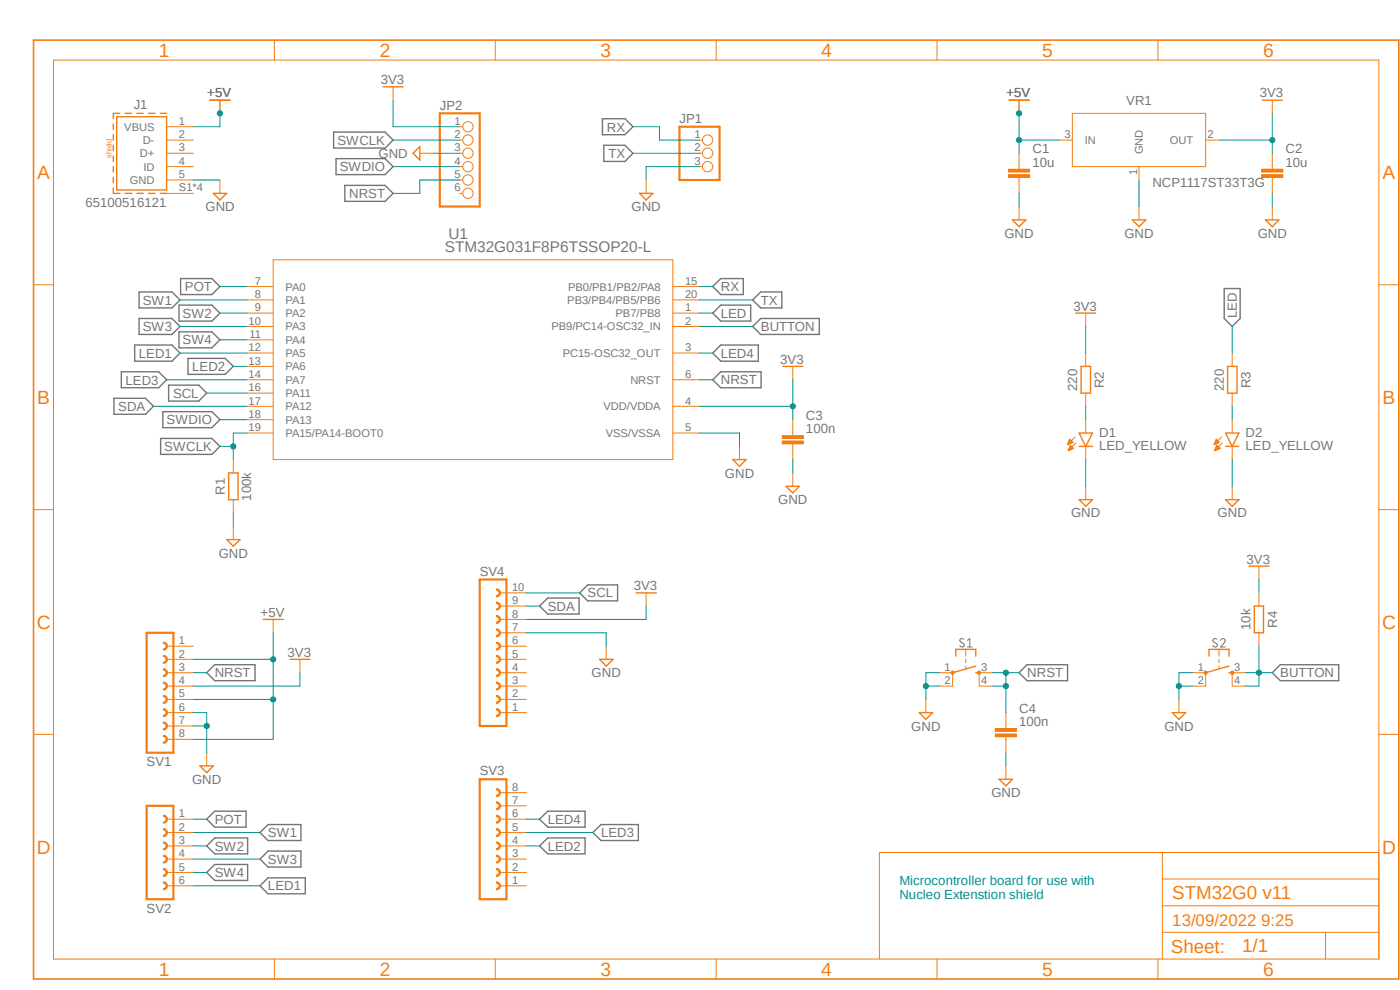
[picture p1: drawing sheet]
<svg xmlns="http://www.w3.org/2000/svg" width="297mm" height="210mm" viewBox="0 0 297 210" stroke-linecap="round" stroke-linejoin="round" font-family="sans-serif">
<path d="M6.5 8.2l290.6 200.1M297.1 8.2l-290.6 200.1" fill="none" stroke="#fff" stroke-width=".21"/>
<path d="M204.5 135.6l-.5-.1a.37 .37 0 0 0-.4 .3 .37 .37 0 0 0 .2 .4l.6 .3a.4 .4 0 0 1 .1 .5 .4 .4 0 0 1-.3 .2l-.6-.2M205.2 135.8l.5-.3v1.7M205.2 137.2h1M258.1 135.6l-.2-.1a.4 .4 0 0 0-.5 .1 .4 .4 0 0 0 .1 .6l.7 .5a.38 .38 0 0 1 0 .4 .38 .38 0 0 1-.3 .1l-.6-.2M259 135.8a.5 .5 0 0 1 .7-.3 .5 .5 0 0 1 .1 .8l-.8 .9h.9" fill="none" stroke="#757575" stroke-width=".21"/>
<g fill="none" stroke="#757575" stroke-width=".3">
<path d="M70.8 28h10.9l1.7 1.7-1.7 1.7h-10.9zM71.3 33.7h10.4l1.7 1.6-1.7 1.7h-10.4zM73.2 39.3h8.5l1.7 1.7-1.7 1.7h-8.5zM127.8 25.2h4.8l1.7 1.7-1.7 1.7h-4.8zM128.1 30.8h4.5l1.7 1.7-1.7 1.7h-4.5zM38.3 59.1h6.7l1.7 1.7-1.7 1.7h-6.7zM152.9 59.1h4.8v3.4h-4.8l-1.7-1.7zM25.7 78.9h8l1.6 1.7-1.6 1.7h-8zM28.6 73.2h7.9l1.7 1.7-1.7 1.7h-7.9zM29.5 61.9h7l1.7 1.7-1.7 1.7h-7zM29.5 67.6h7l1.7 1.7-1.7 1.7h-7zM38 64.7h7l1.7 1.7-1.7 1.7h-7z"/>
<path d="M38 70.4h7l1.7 1.7-1.7 1.7h-7zM39.9 76h7.9l1.7 1.7-1.7 1.7h-7.9zM152.9 78.9h8.6v3.4h-8.6l-1.7-1.7zM152.9 64.7h6.4v3.4h-6.4l-1.7-1.7zM152.9 73.2h8v3.4h-8l-1.7-1.7zM161.4 61.9h4.5v3.4h-4.5l-1.7-1.7zM161.4 67.6h12.4v3.4h-12.4l-1.7-1.7zM259.7 61.2h3.4v6.4l-1.7 1.7-1.7-1.7zM24.2 84.5h6.7l1.7 1.7-1.7 1.7h-6.7zM34.1 93h10.9l1.7 1.7-1.7 1.7h-10.9zM34.5 87.3h10.5l1.7 1.7-1.7 1.7h-10.5zM35.8 81.7h6.4l1.7 1.7-1.7 1.7h-6.4z"/>
<path d="M114.5 128.6l1.7-1.7h6.7v3.4h-6.7zM123 125.8l1.7-1.7h6.3v3.4h-6.3zM43.9 142.7l1.7-1.7h8.5v3.4h-8.5zM216.2 142.7l1.7-1.7h8.6v3.4h-8.6zM269.9 142.7l1.7-1.7h12.4v3.4h-12.4zM43.9 179.5l1.7-1.7h6.9v3.3h-6.9zM43.9 173.8l1.7-1.7h6.6v3.4h-6.6zM56.9 174.9h6.9v3.4h-6.9l-1.7-1.7zM114.5 173.8l1.7-1.7h7.9v3.4h-7.9zM114.5 179.5l1.7-1.7h7.9v3.3h-7.9zM125.8 176.6l1.7-1.7h7.9v3.4h-7.9zM45.6 183.4h6.9v3.4h-6.9l-1.7-1.7z"/>
<path d="M55.2 182.2l1.7-1.6h6.9v3.3h-6.9zM55.2 187.9l1.7-1.7h7.9v3.4h-7.9z"/>
</g>
<g fill="none" stroke="#f57c10" stroke-width=".21">
<path d="M11.3 12.7h281.2v190.8h-281.2zM58.2 8.5v4.2M105.1 8.5v4.2M151.9 8.5v4.2M198.8 8.5v4.2M245.7 8.5v4.2M35.3 35.3h5.7M35.3 29.7h5.7M35.3 38.2h5.7M35.3 32.5h5.7M35.3 26.9h5.7M224.7 29.7h2.8"/>
<path d="M227.5 24h28.3v11.3h-28.3zM241.6 35.3v2.9M255.8 29.7h2.8M35.3 41h5.7M58 55.1h84.7v42.4h-84.7zM7.1 60.4h4.2M52.3 60.8h5.7M52.3 63.6h5.7M52.3 66.4h5.7M52.3 69.3h5.7M52.3 72.1h5.7M52.3 74.9h5.7"/>
<path d="M52.3 77.7h5.7M142.7 60.8h5.7M142.7 63.6h5.7M142.7 66.4h5.7M142.7 69.3h5.7M142.7 74.9h5.7M292.5 60.4h4.3M52.3 80.6h5.7M52.3 83.4h5.7M52.3 86.2h5.7M52.3 89h5.7M52.3 91.9h5.7"/>
<path d="M142.7 80.6h5.7M142.7 86.2h5.7M142.7 91.9h5.7M7.1 108.1h4.2M292.5 108.1h4.3M7.1 155.8h4.2M292.5 155.8h4.3M246.6 197.8h45.9M246.6 180.8v22.7M246.6 192.2h45.9M246.6 186.5h45.9M281.2 197.8v5.7"/>
<path d="M292.5 180.8h-105.9v22.7M58.2 203.5v4.2M105.1 203.5v4.2M151.9 203.5v4.2M198.8 203.5v4.2M245.7 203.5v4.2"/>
</g>
<path d="M7.1 8.5h289.7v199.2h-289.7z" fill="none" stroke="#f57c10" stroke-width=".34"/>
<g fill="none" stroke="#f57c10" stroke-width=".3">
<path d="M24 26.3v1.2M24 28.6v1.1M24 30.8v1.2M24 33.1v1.1M24 35.3v1.2M24 37.6v1.1M24 39.9v1.1h1.4M24.8 24.8h10.5v15.5h-10.5zM25.4 24h-1.4v1.2M26.5 24h1.4M29 24h1.4M31.5 24h1.4"/>
<path d="M34 24h1.3M26.5 41h1.4M29 41h1.4M31.5 41h1.4M34 41h1.3"/>
</g>
<path d="M31.1 134.2h5.7" fill="none" stroke="#f57c10" stroke-width=".47"/>
<path d="M34.7 141.9a.85 .85 0 0 1 .8 .8 .85 .85 0 0 1-.8 .9v-.3a.55 .55 0 0 0 .5-.6 .55 .55 0 0 0-.5-.5z" fill-rule="evenodd" fill="#f57c10"/>
<path d="M34.7 141.9a.85 .85 0 0 1 .8 .8 .85 .85 0 0 1-.8 .9v-.3a.55 .55 0 0 0 .5-.6 .55 .55 0 0 0-.5-.5z" fill="none" stroke="#f57c10" stroke-width=".21"/>
<path d="M34.7 139a.85 .85 0 0 1 .8 .9 .85 .85 0 0 1-.8 .8v-.2a.57 .57 0 0 0 .5-.6 .57 .57 0 0 0-.5-.6z" fill-rule="evenodd" fill="#f57c10"/>
<path d="M34.7 139a.85 .85 0 0 1 .8 .9 .85 .85 0 0 1-.8 .8v-.2a.57 .57 0 0 0 .5-.6 .57 .57 0 0 0-.5-.6z" fill="none" stroke="#f57c10" stroke-width=".21"/>
<path d="M34.7 136.2a.85 .85 0 0 1 .8 .9 .85 .85 0 0 1-.8 .8v-.3a.57 .57 0 0 0 .5-.5 .57 .57 0 0 0-.5-.6z" fill-rule="evenodd" fill="#f57c10"/>
<path d="M34.7 136.2a.85 .85 0 0 1 .8 .9 .85 .85 0 0 1-.8 .8v-.3a.57 .57 0 0 0 .5-.5 .57 .57 0 0 0-.5-.6z" fill="none" stroke="#f57c10" stroke-width=".21"/>
<path d="M34.7 147.5a.85 .85 0 0 1 .8 .9 .85 .85 0 0 1-.8 .8v-.3a.57 .57 0 0 0 .5-.5 .57 .57 0 0 0-.5-.6z" fill-rule="evenodd" fill="#f57c10"/>
<path d="M34.7 147.5a.85 .85 0 0 1 .8 .9 .85 .85 0 0 1-.8 .8v-.3a.57 .57 0 0 0 .5-.5 .57 .57 0 0 0-.5-.6z" fill="none" stroke="#f57c10" stroke-width=".21"/>
<path d="M34.7 144.7a.85 .85 0 0 1 .8 .8 .85 .85 0 0 1-.8 .9v-.3a.57 .57 0 0 0 .5-.6 .57 .57 0 0 0-.5-.6z" fill-rule="evenodd" fill="#f57c10"/>
<path d="M34.7 144.7a.85 .85 0 0 1 .8 .8 .85 .85 0 0 1-.8 .9v-.3a.57 .57 0 0 0 .5-.6 .57 .57 0 0 0-.5-.6z" fill="none" stroke="#f57c10" stroke-width=".21"/>
<path d="M34.7 156a.85 .85 0 0 1 .8 .8 .85 .85 0 0 1-.8 .9v-.3a.57 .57 0 0 0 .5-.6 .57 .57 0 0 0-.5-.5z" fill-rule="evenodd" fill="#f57c10"/>
<path d="M34.7 156a.85 .85 0 0 1 .8 .8 .85 .85 0 0 1-.8 .9v-.3a.57 .57 0 0 0 .5-.6 .57 .57 0 0 0-.5-.5z" fill="none" stroke="#f57c10" stroke-width=".21"/>
<path d="M34.7 153.2a.85 .85 0 0 1 .8 .8 .85 .85 0 0 1-.8 .9v-.3a.55 .55 0 0 0 .5-.6 .55 .55 0 0 0-.5-.5z" fill-rule="evenodd" fill="#f57c10"/>
<path d="M34.7 153.2a.85 .85 0 0 1 .8 .8 .85 .85 0 0 1-.8 .9v-.3a.55 .55 0 0 0 .5-.6 .55 .55 0 0 0-.5-.5z" fill="none" stroke="#f57c10" stroke-width=".21"/>
<path d="M34.7 150.3a.85 .85 0 0 1 .8 .9 .85 .85 0 0 1-.8 .8v-.2a.57 .57 0 0 0 .5-.6 .57 .57 0 0 0-.5-.6z" fill-rule="evenodd" fill="#f57c10"/>
<path d="M35.3 137.1h5.7M35.3 139.9h5.7M34.7 150.3a.85 .85 0 0 1 .8 .9 .85 .85 0 0 1-.8 .8v-.2a.57 .57 0 0 0 .5-.6 .57 .57 0 0 0-.5-.6zM35.3 142.7h5.7M35.3 145.5h5.7M35.3 148.4h5.7M35.3 151.2h5.7M35.3 154h5.7M35.3 156.8h5.7" fill="none" stroke="#f57c10" stroke-width=".21"/>
<path d="M31.1 134.2v25.5h5.7v-25.5M31.1 170.9h5.7" fill="none" stroke="#f57c10" stroke-width=".47"/>
<path d="M34.7 178.6a.85 .85 0 0 1 .8 .9 .85 .85 0 0 1-.8 .8v-.3a.57 .57 0 0 0 .5-.6 .57 .57 0 0 0-.5-.5z" fill-rule="evenodd" fill="#f57c10"/>
<path d="M34.7 178.6a.85 .85 0 0 1 .8 .9 .85 .85 0 0 1-.8 .8v-.3a.57 .57 0 0 0 .5-.6 .57 .57 0 0 0-.5-.5z" fill="none" stroke="#f57c10" stroke-width=".21"/>
<path d="M34.7 175.8a.85 .85 0 0 1 .8 .8 .85 .85 0 0 1-.8 .9v-.3a.55 .55 0 0 0 .5-.6 .55 .55 0 0 0-.5-.5z" fill-rule="evenodd" fill="#f57c10"/>
<path d="M34.7 175.8a.85 .85 0 0 1 .8 .8 .85 .85 0 0 1-.8 .9v-.3a.55 .55 0 0 0 .5-.6 .55 .55 0 0 0-.5-.5z" fill="none" stroke="#f57c10" stroke-width=".21"/>
<path d="M34.7 172.9a.85 .85 0 0 1 .8 .9 .85 .85 0 0 1-.8 .8v-.2a.57 .57 0 0 0 .5-.6 .57 .57 0 0 0-.5-.6z" fill-rule="evenodd" fill="#f57c10"/>
<path d="M34.7 172.9a.85 .85 0 0 1 .8 .9 .85 .85 0 0 1-.8 .8v-.2a.57 .57 0 0 0 .5-.6 .57 .57 0 0 0-.5-.6z" fill="none" stroke="#f57c10" stroke-width=".21"/>
<path d="M31.1 170.9v19.9h5.7v-19.9" fill="none" stroke="#f57c10" stroke-width=".47"/>
<path d="M34.7 184.2a.85 .85 0 0 1 .8 .9 .85 .85 0 0 1-.8 .8v-.3a.55 .55 0 0 0 .5-.5 .55 .55 0 0 0-.5-.6z" fill-rule="evenodd" fill="#f57c10"/>
<path d="M34.7 184.2a.85 .85 0 0 1 .8 .9 .85 .85 0 0 1-.8 .8v-.3a.55 .55 0 0 0 .5-.5 .55 .55 0 0 0-.5-.6z" fill="none" stroke="#f57c10" stroke-width=".21"/>
<path d="M34.7 181.4a.85 .85 0 0 1 .8 .8 .85 .85 0 0 1-.8 .9v-.3a.57 .57 0 0 0 .5-.5 .57 .57 0 0 0-.5-.6z" fill-rule="evenodd" fill="#f57c10"/>
<path d="M34.7 181.4a.85 .85 0 0 1 .8 .8 .85 .85 0 0 1-.8 .9v-.3a.57 .57 0 0 0 .5-.5 .57 .57 0 0 0-.5-.6z" fill="none" stroke="#f57c10" stroke-width=".21"/>
<path d="M34.7 187.1a.85 .85 0 0 1 .8 .8 .85 .85 0 0 1-.8 .9v-.3a.55 .55 0 0 0 .5-.6 .55 .55 0 0 0-.5-.5z" fill-rule="evenodd" fill="#f57c10"/>
<path d="M35.3 173.8h5.7M35.3 176.6h5.7M35.3 179.5h5.7M34.7 187.1a.85 .85 0 0 1 .8 .8 .85 .85 0 0 1-.8 .9v-.3a.55 .55 0 0 0 .5-.6 .55 .55 0 0 0-.5-.5zM35.3 182.2h5.7M35.3 185.1h5.7M35.3 187.9h5.7" fill="none" stroke="#f57c10" stroke-width=".21"/>
<path d="M101.8 154h5.6" fill="none" stroke="#f57c10" stroke-width=".47"/>
<path d="M105.3 144.7a.85 .85 0 0 1 .9 .8 .85 .85 0 0 1-.9 .9v-.3a.57 .57 0 0 0 .6-.6 .57 .57 0 0 0-.6-.6z" fill-rule="evenodd" fill="#f57c10"/>
<path d="M105.3 144.7a.85 .85 0 0 1 .9 .8 .85 .85 0 0 1-.9 .9v-.3a.57 .57 0 0 0 .6-.6 .57 .57 0 0 0-.6-.6z" fill="none" stroke="#f57c10" stroke-width=".21"/>
<path d="M105.3 147.5a.85 .85 0 0 1 .9 .9 .85 .85 0 0 1-.9 .8v-.3a.57 .57 0 0 0 .6-.5 .57 .57 0 0 0-.6-.6z" fill-rule="evenodd" fill="#f57c10"/>
<path d="M105.3 147.5a.85 .85 0 0 1 .9 .9 .85 .85 0 0 1-.9 .8v-.3a.57 .57 0 0 0 .6-.5 .57 .57 0 0 0-.6-.6z" fill="none" stroke="#f57c10" stroke-width=".21"/>
<path d="M105.3 150.3a.85 .85 0 0 1 .9 .9 .85 .85 0 0 1-.9 .8v-.2a.57 .57 0 0 0 .6-.6 .57 .57 0 0 0-.6-.6z" fill-rule="evenodd" fill="#f57c10"/>
<path d="M105.3 150.3a.85 .85 0 0 1 .9 .9 .85 .85 0 0 1-.9 .8v-.2a.57 .57 0 0 0 .6-.6 .57 .57 0 0 0-.6-.6z" fill="none" stroke="#f57c10" stroke-width=".21"/>
<path d="M105.3 139a.85 .85 0 0 1 .9 .9 .85 .85 0 0 1-.9 .8v-.2a.57 .57 0 0 0 .6-.6 .57 .57 0 0 0-.6-.6z" fill-rule="evenodd" fill="#f57c10"/>
<path d="M105.3 139a.85 .85 0 0 1 .9 .9 .85 .85 0 0 1-.9 .8v-.2a.57 .57 0 0 0 .6-.6 .57 .57 0 0 0-.6-.6z" fill="none" stroke="#f57c10" stroke-width=".21"/>
<path d="M105.3 141.9a.85 .85 0 0 1 .9 .8 .85 .85 0 0 1-.9 .9v-.3a.55 .55 0 0 0 .6-.6 .55 .55 0 0 0-.6-.5z" fill-rule="evenodd" fill="#f57c10"/>
<path d="M105.3 141.9a.85 .85 0 0 1 .9 .8 .85 .85 0 0 1-.9 .9v-.3a.55 .55 0 0 0 .6-.6 .55 .55 0 0 0-.6-.5z" fill="none" stroke="#f57c10" stroke-width=".21"/>
<path d="M105.3 130.6a.85 .85 0 0 1 .9 .8 .85 .85 0 0 1-.9 .8v-.2a.57 .57 0 0 0 .6-.6 .57 .57 0 0 0-.6-.5z" fill-rule="evenodd" fill="#f57c10"/>
<path d="M105.3 130.6a.85 .85 0 0 1 .9 .8 .85 .85 0 0 1-.9 .8v-.2a.57 .57 0 0 0 .6-.6 .57 .57 0 0 0-.6-.5z" fill="none" stroke="#f57c10" stroke-width=".21"/>
<path d="M105.3 133.4a.85 .85 0 0 1 .9 .8 .85 .85 0 0 1-.9 .9v-.3a.55 .55 0 0 0 .6-.6 .55 .55 0 0 0-.6-.5z" fill-rule="evenodd" fill="#f57c10"/>
<path d="M105.3 133.4a.85 .85 0 0 1 .9 .8 .85 .85 0 0 1-.9 .9v-.3a.55 .55 0 0 0 .6-.6 .55 .55 0 0 0-.6-.5z" fill="none" stroke="#f57c10" stroke-width=".21"/>
<path d="M105.3 136.2a.85 .85 0 0 1 .9 .9 .85 .85 0 0 1-.9 .8v-.3a.57 .57 0 0 0 .6-.5 .57 .57 0 0 0-.6-.6z" fill-rule="evenodd" fill="#f57c10"/>
<path d="M105.3 136.2a.85 .85 0 0 1 .9 .9 .85 .85 0 0 1-.9 .8v-.3a.57 .57 0 0 0 .6-.5 .57 .57 0 0 0-.6-.6z" fill="none" stroke="#f57c10" stroke-width=".21"/>
<path d="M101.8 154v-31.1h5.6v31.1" fill="none" stroke="#f57c10" stroke-width=".47"/>
<path d="M105.3 124.9a.85 .85 0 0 1 .9 .9 .85 .85 0 0 1-.9 .8v-.3a.57 .57 0 0 0 .6-.5 .57 .57 0 0 0-.6-.6z" fill-rule="evenodd" fill="#f57c10"/>
<path d="M105.3 124.9a.85 .85 0 0 1 .9 .9 .85 .85 0 0 1-.9 .8v-.3a.57 .57 0 0 0 .6-.5 .57 .57 0 0 0-.6-.6z" fill="none" stroke="#f57c10" stroke-width=".21"/>
<path d="M105.3 127.7a.85 .85 0 0 1 .9 .9 .85 .85 0 0 1-.9 .8v-.2a.57 .57 0 0 0 .6-.6 .57 .57 0 0 0-.6-.6z" fill-rule="evenodd" fill="#f57c10"/>
<path d="M105.3 127.7a.85 .85 0 0 1 .9 .9 .85 .85 0 0 1-.9 .8v-.2a.57 .57 0 0 0 .6-.6 .57 .57 0 0 0-.6-.6zM106 139.9h5.7M106 137.1h5.7M106 134.2h5.7M106 131.4h5.7M106 128.6h5.7M106 125.8h5.7M106 151.2h5.7M106 148.4h5.7M106 145.5h5.7M106 142.7h5.7" fill="none" stroke="#f57c10" stroke-width=".21"/>
<path d="M101.8 190.8h5.6" fill="none" stroke="#f57c10" stroke-width=".47"/>
<path d="M105.3 181.4a.85 .85 0 0 1 .9 .8 .85 .85 0 0 1-.9 .9v-.3a.57 .57 0 0 0 .6-.5 .57 .57 0 0 0-.6-.6z" fill-rule="evenodd" fill="#f57c10"/>
<path d="M105.3 181.4a.85 .85 0 0 1 .9 .8 .85 .85 0 0 1-.9 .9v-.3a.57 .57 0 0 0 .6-.5 .57 .57 0 0 0-.6-.6z" fill="none" stroke="#f57c10" stroke-width=".21"/>
<path d="M105.3 184.2a.85 .85 0 0 1 .9 .9 .85 .85 0 0 1-.9 .8v-.3a.55 .55 0 0 0 .6-.5 .55 .55 0 0 0-.6-.6z" fill-rule="evenodd" fill="#f57c10"/>
<path d="M105.3 184.2a.85 .85 0 0 1 .9 .9 .85 .85 0 0 1-.9 .8v-.3a.55 .55 0 0 0 .6-.5 .55 .55 0 0 0-.6-.6z" fill="none" stroke="#f57c10" stroke-width=".21"/>
<path d="M105.3 187.1a.85 .85 0 0 1 .9 .8 .85 .85 0 0 1-.9 .9v-.3a.55 .55 0 0 0 .6-.6 .55 .55 0 0 0-.6-.5z" fill-rule="evenodd" fill="#f57c10"/>
<path d="M105.3 187.1a.85 .85 0 0 1 .9 .8 .85 .85 0 0 1-.9 .9v-.3a.55 .55 0 0 0 .6-.6 .55 .55 0 0 0-.6-.5z" fill="none" stroke="#f57c10" stroke-width=".21"/>
<path d="M105.3 175.8a.85 .85 0 0 1 .9 .8 .85 .85 0 0 1-.9 .9v-.3a.55 .55 0 0 0 .6-.6 .55 .55 0 0 0-.6-.5z" fill-rule="evenodd" fill="#f57c10"/>
<path d="M105.3 175.8a.85 .85 0 0 1 .9 .8 .85 .85 0 0 1-.9 .9v-.3a.55 .55 0 0 0 .6-.6 .55 .55 0 0 0-.6-.5z" fill="none" stroke="#f57c10" stroke-width=".21"/>
<path d="M105.3 178.6a.85 .85 0 0 1 .9 .9 .85 .85 0 0 1-.9 .8v-.3a.57 .57 0 0 0 .6-.6 .57 .57 0 0 0-.6-.5z" fill-rule="evenodd" fill="#f57c10"/>
<path d="M105.3 178.6a.85 .85 0 0 1 .9 .9 .85 .85 0 0 1-.9 .8v-.3a.57 .57 0 0 0 .6-.6 .57 .57 0 0 0-.6-.5z" fill="none" stroke="#f57c10" stroke-width=".21"/>
<path d="M105.3 167.3a.85 .85 0 0 1 .9 .8 .85 .85 0 0 1-.9 .9v-.3a.57 .57 0 0 0 .6-.6 .57 .57 0 0 0-.6-.5z" fill-rule="evenodd" fill="#f57c10"/>
<path d="M105.3 167.3a.85 .85 0 0 1 .9 .8 .85 .85 0 0 1-.9 .9v-.3a.57 .57 0 0 0 .6-.6 .57 .57 0 0 0-.6-.5z" fill="none" stroke="#f57c10" stroke-width=".21"/>
<path d="M105.3 170.1a.85 .85 0 0 1 .9 .8 .85 .85 0 0 1-.9 .9v-.3a.57 .57 0 0 0 .6-.5 .57 .57 0 0 0-.6-.6z" fill-rule="evenodd" fill="#f57c10"/>
<path d="M105.3 170.1a.85 .85 0 0 1 .9 .8 .85 .85 0 0 1-.9 .9v-.3a.57 .57 0 0 0 .6-.5 .57 .57 0 0 0-.6-.6z" fill="none" stroke="#f57c10" stroke-width=".21"/>
<path d="M105.3 172.9a.85 .85 0 0 1 .9 .9 .85 .85 0 0 1-.9 .8v-.2a.57 .57 0 0 0 .6-.6 .57 .57 0 0 0-.6-.6z" fill-rule="evenodd" fill="#f57c10"/>
<g fill="none" stroke="#f57c10" stroke-width=".21">
<path d="M97.5 29.7h.7M97.5 32.5h.7M97.5 35.3h.7M97.5 26.9h.7M97.5 38.2h.7M148.4 29.7h.6M148.4 32.5h.6M148.4 35.3h.6M97.5 41h.7M204.9 137.8v1.4M204.9 139.9v.7M202.1 142.7v2.8"/>
<path d="M204.9 141.3v.7M207.7 142.7v2.8M105.3 172.9a.85 .85 0 0 1 .9 .9 .85 .85 0 0 1-.9 .8v-.2a.57 .57 0 0 0 .6-.6 .57 .57 0 0 0-.6-.6zM106 179.5h5.7M106 176.6h5.7M106 173.8h5.7M106 170.9h5.7M106 168.1h5.7M106 187.9h5.7M106 185.1h5.7M106 182.2h5.7"/>
<circle cx="99.3" cy="38.2" r="1.1"/>
<circle cx="99.3" cy="35.4" r="1.1"/>
<circle cx="99.3" cy="26.9" r="1.1"/>
<circle cx="99.3" cy="29.7" r="1.1"/>
<circle cx="99.3" cy="32.5" r="1.1"/>
<circle cx="150.1" cy="32.5" r="1.1"/>
<circle cx="150.1" cy="35.4" r="1.1"/>
<circle cx="150.1" cy="29.7" r="1.1"/>
<circle cx="99.3" cy="41" r="1.1"/>
</g>
<path d="M93.3 24h8.5v19.8h-8.5zM144.1 26.9h8.6v11.3h-8.6zM101.8 190.8v-25.5h5.6v25.5" fill="none" stroke="#f57c10" stroke-width=".47"/>
<path d="M202.8 139.2v-1.4h4.2v1.4M207 142.7h.7M207 141.3l-4.9 1.4" fill="none" stroke="#f57c10" stroke-width=".3"/>
<circle cx="202.1" cy="142.7" r=".37" fill="#f57c10"/>
<circle cx="202.1" cy="142.7" r=".37" fill="none" stroke="#f57c10" stroke-width=".21"/>
<circle cx="207.7" cy="142.7" r=".37" fill="#f57c10"/>
<g fill="none" stroke="#f57c10" stroke-width=".21">
<path d="M258.6 137.8v1.4M258.6 139.9v.7M199.3 142.7h2.8M199.3 145.5h2.8M207.7 142.7h2.9M207.7 145.5h2.9M255.8 142.7v2.8M258.6 141.3v.7M261.4 142.7v2.8"/>
<circle cx="207.7" cy="142.7" r=".37"/>
</g>
<path d="M256.5 139.2v-1.4h4.2v1.4M260.7 142.7h.7M260.7 141.3l-4.9 1.4" fill="none" stroke="#f57c10" stroke-width=".3"/>
<circle cx="255.8" cy="142.7" r=".37" fill="#f57c10"/>
<circle cx="255.8" cy="142.7" r=".37" fill="none" stroke="#f57c10" stroke-width=".21"/>
<path d="M261.2 142.5l.2-.2 .3 .2v.5l-.3 .1-.2-.1z" fill-rule="evenodd" fill="#f57c10"/>
<g fill="none" stroke="#f57c10" stroke-width=".21">
<path d="M46.7 21.3v2.7M46.7 38.2v2.8M216.2 21.3v2.7M269.9 21.3v2.7M241.6 43.8v2.9M168.2 77.7v2.9M49.5 97.5v2.8M156.9 94.7v2.8M49.5 106v2.8M252.9 142.7h2.9M252.9 145.5h2.9M261.2 142.5l.2-.2 .3 .2v.5l-.3 .1-.2-.1z"/>
<path d="M261.4 142.7h2.8M261.4 145.5h2.8"/>
</g>
<path d="M44.5 21.3h4.3M214.1 21.3h4.2M267.8 21.3h4.2M45.3 41h2.8l-1.4 1.4zM240.2 46.7h2.9l-1.5 1.4zM166.1 77.7h4.2M155.4 97.5h2.9l-1.4 1.4zM48.5 100.3h2v5.7h-2z" fill="none" stroke="#f57c10" stroke-width=".3"/>
<path d="M214 37h4.4v.6h-4.4z" fill-rule="evenodd" fill="#f57c10"/>
<path d="M214 37h4.4v.6h-4.4z" fill="none" stroke="#f57c10" stroke-width=".21"/>
<path d="M214 35.9h4.4v.6h-4.4z" fill-rule="evenodd" fill="#f57c10"/>
<path d="M214 35.9h4.4v.6h-4.4zM216.2 32.5v3.4M216.2 37.6v3.4" fill="none" stroke="#f57c10" stroke-width=".21"/>
<path d="M267.7 37h4.5v.6h-4.5z" fill-rule="evenodd" fill="#f57c10"/>
<path d="M267.7 37h4.5v.6h-4.5z" fill="none" stroke="#f57c10" stroke-width=".21"/>
<path d="M267.7 35.9h4.5v.6h-4.5z" fill-rule="evenodd" fill="#f57c10"/>
<path d="M267.7 35.9h4.5v.6h-4.5zM269.9 32.5v3.4M269.9 37.6v3.4" fill="none" stroke="#f57c10" stroke-width=".21"/>
<path d="M165.9 93.6h4.5v.5h-4.5z" fill-rule="evenodd" fill="#f57c10"/>
<path d="M165.9 93.6h4.5v.5h-4.5z" fill="none" stroke="#f57c10" stroke-width=".21"/>
<path d="M165.9 92.4h4.5v.6h-4.5z" fill-rule="evenodd" fill="#f57c10"/>
<path d="M165.9 92.4h4.5v.6h-4.5zM168.2 89v3.4M168.2 94.1v3.4M228.1 92.7l-1.6 1.6M228.2 94l-1.5 1.5M230.3 89v2.9M230.3 94.7v2.8" fill="none" stroke="#f57c10" stroke-width=".21"/>
<path d="M228.9 91.9h2.9l-1.5 2.8zM228.9 94.7h2.9" fill="none" stroke="#f57c10" stroke-width=".3"/>
<path d="M226.9 93.1l.8 .8-1.2 .5z" fill-rule="evenodd" fill="#f57c10"/>
<path d="M226.9 93.1l.8 .8-1.2 .5z" fill="none" stroke="#f57c10" stroke-width=".21"/>
<path d="M227.1 94.4l.7 .7-1.1 .5-.1-.1z" fill-rule="evenodd" fill="#f57c10"/>
<path d="M227.1 94.4l.7 .7-1.1 .5-.1-.1zM259.2 92.7l-1.6 1.6M259.3 94l-1.5 1.5M261.4 89v2.9M261.4 94.7v2.8" fill="none" stroke="#f57c10" stroke-width=".21"/>
<path d="M260 91.9h2.8l-1.4 2.8zM260 94.7h2.8" fill="none" stroke="#f57c10" stroke-width=".3"/>
<path d="M258 93.1l.7 .8-1.1 .5-.1-.1z" fill-rule="evenodd" fill="#f57c10"/>
<path d="M258 93.1l.7 .8-1.1 .5-.1-.1z" fill="none" stroke="#f57c10" stroke-width=".21"/>
<path d="M258.1 94.4l.8 .7-1.2 .5-.1-.1z" fill-rule="evenodd" fill="#f57c10"/>
<g fill="none" stroke="#f57c10" stroke-width=".21">
<path d="M83.4 18.4v2.9M89.1 32.5h2.8M137.1 38.2v2.8M216.2 43.8v2.9M269.9 43.8v2.9M230.3 66.4v2.9M230.3 74.9v2.8M261.4 74.9v2.8M230.3 83.4v2.8M258.1 94.4l.8 .7-1.2 .5-.1-.1zM261.4 83.4v2.8M49.5 111.6v2.9"/>
<path d="M168.2 100.3v2.9M230.3 103.2v2.8M261.4 103.2v2.8M196.4 148.4v2.8"/>
</g>
<g fill="none" stroke="#f57c10" stroke-width=".3">
<path d="M81.3 18.4h4.2M87.6 32.5l1.5-1.4v2.9zM135.7 41h2.8l-1.4 1.4zM214.8 46.7h2.8l-1.4 1.4zM268.5 46.7h2.8l-1.4 1.4zM228.2 66.4h4.3M229.4 77.7h2v5.7h-2zM260.4 77.7h2v5.7h-2zM48.1 114.5h2.8l-1.4 1.4zM166.8 103.2h2.8l-1.4 1.4zM228.9 106h2.9l-1.5 1.4zM260 106h2.8l-1.4 1.4z"/>
<path d="M195 151.2h2.9l-1.5 1.4z"/>
</g>
<path d="M211.2 155.7h4.4v.6h-4.4z" fill-rule="evenodd" fill="#f57c10"/>
<path d="M211.2 155.7h4.4v.6h-4.4z" fill="none" stroke="#f57c10" stroke-width=".21"/>
<path d="M211.2 154.6h4.4v.6h-4.4z" fill-rule="evenodd" fill="#f57c10"/>
<g fill="none" stroke="#f57c10" stroke-width=".21">
<path d="M58 131.4v2.8M63.6 139.9v2.8M128.6 137.1v2.8M137.1 125.8v2.8M267.1 120.1v2.8M267.1 125.8v2.8M267.1 134.2v2.9M43.9 159.7v2.8M211.2 154.6h4.4v.6h-4.4zM213.4 151.2v3.4M213.4 156.3v3.4M250.1 148.4v2.8"/>
<path d="M213.4 162.5v2.8"/>
</g>
<path d="M55.8 131.4h4.3M61.5 139.9h4.2M127.2 139.9h2.8l-1.4 1.4zM135 125.8h4.2M265 120.1h4.2M266.1 128.6h2v5.6h-2zM248.7 151.2h2.8l-1.4 1.4zM42.4 162.5h2.9l-1.4 1.4zM212 165.3h2.8l-1.4 1.4z" fill="none" stroke="#f57c10" stroke-width=".3"/>
<path d="M46.7 24v2.9h-5.7" fill="none" stroke="#009292" stroke-width=".21"/>
<circle cx="46.7" cy="24" r=".55" fill="#009292"/>
<g fill="none" stroke="#009292" stroke-width=".21">
<path d="M216.2 24v5.7h8.5"/>
<circle cx="46.7" cy="24" r=".55"/>
</g>
<circle cx="216.2" cy="24" r=".55" fill="#009292"/>
<g fill="none" stroke="#009292" stroke-width=".21">
<path d="M216.2 29.7v2.8"/>
<circle cx="216.2" cy="24" r=".55"/>
</g>
<circle cx="216.2" cy="29.7" r=".55" fill="#009292"/>
<g fill="none" stroke="#009292" stroke-width=".21">
<path d="M41 139.9h17M58 134.2v22.6h-17M41 148.4h17"/>
<circle cx="216.2" cy="29.7" r=".55"/>
</g>
<circle cx="58" cy="139.9" r=".55" fill="#009292"/>
<circle cx="58" cy="139.9" r=".55" fill="none" stroke="#009292" stroke-width=".21"/>
<circle cx="58" cy="148.4" r=".55" fill="#009292"/>
<g fill="none" stroke="#009292" stroke-width=".21">
<path d="M258.6 29.7h11.3M269.9 24v8.5"/>
<circle cx="58" cy="148.4" r=".55"/>
</g>
<circle cx="269.9" cy="29.7" r=".55" fill="#009292"/>
<g fill="none" stroke="#009292" stroke-width=".21">
<path d="M230.3 69.3v5.6M148.4 86.2h19.8M168.2 80.6v8.4"/>
<circle cx="269.9" cy="29.7" r=".55"/>
</g>
<circle cx="168.2" cy="86.2" r=".55" fill="#009292"/>
<g fill="none" stroke="#009292" stroke-width=".21">
<path d="M41 38.2h5.7M83.4 21.3v5.6h14.1M91.9 32.5h5.6M148.4 35.3h-11.3v2.9M241.6 38.2v5.6M216.2 41v2.8M269.9 41v2.8M148.4 91.9h8.5v2.8M168.2 97.5v2.8M230.3 97.5v5.7M261.4 97.5v5.7M49.5 108.8v2.8"/>
<path d="M137.1 128.6v2.8h-25.4M267.1 122.9v2.9M63.6 142.7v2.8h-22.6M196.4 145.5h2.9M199.3 142.7h-2.9v5.7"/>
<circle cx="168.2" cy="86.2" r=".55"/>
</g>
<circle cx="196.4" cy="145.5" r=".55" fill="#009292"/>
<g fill="none" stroke="#009292" stroke-width=".21">
<path d="M41 151.2h2.9v8.5M41 154h2.9M213.4 159.7v2.8"/>
<circle cx="196.4" cy="145.5" r=".55"/>
</g>
<circle cx="43.9" cy="154" r=".55" fill="#009292"/>
<g fill="none" stroke="#009292" stroke-width=".21">
<path d="M250.1 145.5h2.8M252.9 142.7h-2.8v5.7"/>
<circle cx="43.9" cy="154" r=".55"/>
</g>
<circle cx="250.1" cy="145.5" r=".55" fill="#009292"/>
<g fill="none" stroke="#009292" stroke-width=".21">
<path d="M148.4 80.6h2.8M230.3 86.2v2.8M261.4 86.2v2.8M111.7 134.2h16.9v2.9M210.6 142.7h5.6M213.4 142.7v2.8h-2.8"/>
<circle cx="250.1" cy="145.5" r=".55"/>
</g>
<circle cx="213.4" cy="142.7" r=".55" fill="#009292"/>
<g fill="none" stroke="#009292" stroke-width=".21">
<path d="M213.4 145.5v5.7"/>
<circle cx="213.4" cy="142.7" r=".55"/>
</g>
<circle cx="213.4" cy="145.5" r=".55" fill="#009292"/>
<g fill="none" stroke="#009292" stroke-width=".21">
<path d="M83.4 29.7h14.1M97.5 38.2h-8.4v2.8h-5.7M148.4 66.4h2.8M261.4 69.3v5.6M46.7 94.7h2.8M52.3 91.9h-2.8v5.6M41 142.7h2.9"/>
<circle cx="213.4" cy="145.5" r=".55"/>
</g>
<circle cx="49.5" cy="94.7" r=".55" fill="#009292"/>
<g fill="none" stroke="#009292" stroke-width=".21">
<path d="M83.4 35.3h14.1M134.3 26.9h5.6v2.8h8.5M134.3 32.5h14.1M38.2 63.6h14.1M38.2 69.3h14.1M38.2 74.9h14.1M46.7 60.8h5.6M46.7 66.4h5.6M46.7 72.1h5.6M49.5 77.7h2.8M148.4 60.8h2.8M148.4 63.6h11.3"/>
<path d="M148.4 69.3h11.3M148.4 74.9h2.8M32.6 86.2h19.7M35.3 80.6h17M43.9 83.4h8.4M46.7 89h5.6M111.7 128.6h2.8M111.7 125.8h11.3M264.2 142.7h5.7M41 173.8h2.9M41 176.6h14.2M41 179.5h2.9"/>
<path d="M111.7 173.8h2.8M111.7 176.6h14.1M111.7 179.5h2.8M41 182.2h14.2M41 185.1h2.9M41 187.9h14.2"/>
<circle cx="49.5" cy="94.7" r=".55"/>
</g>
<circle cx="267.1" cy="142.7" r=".55" fill="#009292"/>
<g fill="none" stroke="#009292" stroke-width=".21">
<path d="M267.1 137.1v8.4h-2.9"/>
<circle cx="267.1" cy="142.7" r=".55"/>
</g>
<g font-size="4.1" fill="#f57c10">
<text x="33.7" y="12.1">1</text>
<text x="80.6" y="12.1">2</text>
<text x="127.4" y="12.1">3</text>
<text x="174.2" y="12.1">4</text>
<text x="221.1" y="12.1">5</text>
<text x="268" y="12.1">6</text>
<text x="7.9" y="38">A</text>
<text x="293.3" y="38">A</text>
<text x="7.9" y="85.7">B</text>
<text x="293.3" y="85.7">B</text>
<text x="7.8" y="133.4">C</text>
<text x="293.2" y="133.4">C</text>
<text x="7.8" y="181.1">D</text>
<text x="293.2" y="181.1">D</text>
<text x="33.7" y="207">1</text>
<text x="80.6" y="207">2</text>
<text x="127.4" y="207">3</text>
<text x="174.2" y="207">4</text>
<text x="221.1" y="207">5</text>
<text x="268" y="207">6</text>
</g>
<g font-size="4" fill="#f57c10">
<text x="248.7" y="190.8">STM32G0 v11</text>
<text x="248.4" y="202.2">Sheet:</text>
<text x="263.5" y="202.1">1/1</text>
</g>
<text font-size="3.6" fill="#f57c10" x="248.7" y="196.4">13/09/2022 9:25</text>
<g font-size="3.3" fill="#757575">
<text x="94.4" y="53.5">STM32G031F8P6TSSOP20-L</text>
<text x="95.1" y="50.6">U1</text>
</g>
<g font-size="2.8" fill="#757575">
<text x="80.8" y="17.8">3V3</text>
<text x="28.4" y="23.2">J1</text>
<text x="44" y="20.7">+5V</text>
<text x="93.3" y="23.4">JP2</text>
<text x="213.5" y="20.7">+5V</text>
<text x="238.9" y="22.2">VR1</text>
<text x="267.3" y="20.7">3V3</text>
<text x="128.7" y="27.9">RX</text>
<text x="144.1" y="26.2">JP1</text>
<text x="71.6" y="30.7">SWCLK</text>
<text x="80.3" y="33.5">GND</text>
<text x="129.1" y="33.5">TX</text>
<text x="219" y="35.3">10u</text>
<text x="219" y="32.6">C1</text>
<text x="272.7" y="35.3">10u</text>
<text x="272.7" y="32.6">C2</text>
<text x="72.1" y="36.4">SWDIO</text>
<text x="74.1" y="42">NRST</text>
<text x="244.5" y="39.6">NCP1117ST33T3G</text>
<text x="18.1" y="43.9">65100516121</text>
<text x="43.6" y="44.8">GND</text>
<text x="134" y="44.8">GND</text>
<text x="213.1" y="50.5">GND</text>
<text x="238.6" y="50.5">GND</text>
<text x="266.8" y="50.5">GND</text>
<text x="30.3" y="64.6">SW1</text>
<text x="39.2" y="61.8">POT</text>
<text x="152.9" y="61.8">RX</text>
<text x="161.4" y="64.6">TX</text>
<text x="227.7" y="65.9">3V3</text>
<text x="30.3" y="70.3">SW3</text>
<text x="38.7" y="67.4">SW2</text>
<text x="152.9" y="67.4">LED</text>
<text x="161.4" y="70.2">BUTTON</text>
<text x="262.4" y="67.6" transform="rotate(-90 262.4 67.6)">LED</text>
<text x="29.5" y="75.9">LED1</text>
<text x="38.7" y="73.1">SW4</text>
<text x="152.9" y="75.9">LED4</text>
<text x="165.5" y="77.2">3V3</text>
<text x="26.6" y="81.6">LED3</text>
<text x="40.8" y="78.7">LED2</text>
<text x="152.9" y="81.5">NRST</text>
<text x="228.5" y="82.9" transform="rotate(-90 228.5 82.9)">220</text>
<text x="234.2" y="82.4" transform="rotate(-90 234.2 82.4)">R2</text>
<text x="259.6" y="82.9" transform="rotate(-90 259.6 82.9)">220</text>
<text x="265.3" y="82.4" transform="rotate(-90 265.3 82.4)">R3</text>
<text x="25.1" y="87.2">SDA</text>
<text x="36.7" y="84.4">SCL</text>
<text x="171" y="89">C3</text>
<text x="34.8" y="95.7">SWCLK</text>
<text x="35.3" y="90">SWDIO</text>
<text x="171" y="91.9">100n</text>
<text x="233.2" y="95.5">LED_YELLOW</text>
<text x="233.2" y="92.7">D1</text>
<text x="264.2" y="95.5">LED_YELLOW</text>
<text x="264.2" y="92.7">D2</text>
<text x="153.8" y="101.3">GND</text>
<text x="47.7" y="104.9" transform="rotate(-90 47.7 104.9)">R1</text>
<text x="53.3" y="106.2" transform="rotate(-90 53.3 106.2)">100k</text>
<text x="165.1" y="107">GND</text>
<text x="227.2" y="109.8">GND</text>
<text x="258.3" y="109.8">GND</text>
<text x="46.4" y="118.3">GND</text>
<text x="264.5" y="119.6">3V3</text>
<text x="101.8" y="122.1">SV4</text>
<text x="134.5" y="125.2">3V3</text>
<text x="55.3" y="130.9">+5V</text>
<text x="116.2" y="129.6">SDA</text>
<text x="124.7" y="126.7">SCL</text>
<text x="265.3" y="133.7" transform="rotate(-90 265.3 133.7)">10k</text>
<text x="270.9" y="133.2" transform="rotate(-90 270.9 133.2)">R4</text>
<text x="45.6" y="143.7">NRST</text>
<text x="61" y="139.3">3V3</text>
<text x="125.5" y="143.7">GND</text>
<text x="217.9" y="143.7">NRST</text>
<text x="271.6" y="143.7">BUTTON</text>
<text x="193.3" y="155">GND</text>
<text x="216.2" y="154">100n</text>
<text x="216.2" y="151.2">C4</text>
<text x="247" y="155">GND</text>
<text x="31.1" y="162.5">SV1</text>
<text x="40.8" y="166.3">GND</text>
<text x="101.8" y="164.5">SV3</text>
<text x="210.3" y="169.1">GND</text>
<text x="45.6" y="174.8">POT</text>
<text x="56.9" y="177.6">SW1</text>
<text x="116.2" y="174.8">LED4</text>
<text x="127.5" y="177.6">LED3</text>
<text x="45.6" y="180.4">SW2</text>
<text x="56.9" y="183.3">SW3</text>
<text x="116.2" y="180.4">LED2</text>
<text x="45.6" y="186.1">SW4</text>
<text x="56.9" y="188.9">LED1</text>
<text x="31.1" y="193.6">SV2</text>
</g>
<g font-size="2.8" fill="#009292">
<text x="190.8" y="187.8">Microcontroller board for use with</text>
<text x="190.8" y="190.8">Nucleo Extenstion shield</text>
</g>
<g font-size="2.4" fill="#757575">
<text x="26.4" y="27.7">VBUS</text>
<text x="38" y="29.3">2</text>
<text x="38" y="26.5">1</text>
<text x="96.4" y="26.5">1</text>
<text x="96.4" y="29.3">2</text>
<text x="147.3" y="29.3">1</text>
<text x="225.8" y="29.3">3</text>
<text x="256.2" y="29.3">2</text>
<text x="29.7" y="33.4">D+</text>
<text x="30.3" y="30.6">D-</text>
<text x="38" y="35">4</text>
<text x="38" y="32.1">3</text>
<text x="96.4" y="32.1">3</text>
<text x="96.4" y="35">4</text>
<text x="147.3" y="32.1">2</text>
<text x="147.3" y="35">3</text>
<text x="230.1" y="30.6">IN</text>
<text x="242.5" y="32.8" transform="rotate(-90 242.5 32.8)">GND</text>
<text x="248.2" y="30.6">OUT</text>
<text x="27.5" y="39">GND</text>
<text x="30.4" y="36.2">ID</text>
<text x="38" y="37.8">5</text>
<text x="38" y="40.6">S1*4</text>
<text x="96.4" y="37.8">5</text>
<text x="96.4" y="40.6">6</text>
<text x="241.3" y="37.1" transform="rotate(-90 241.3 37.1)">1</text>
<text x="54.1" y="60.4">7</text>
<text x="54.1" y="63.2">8</text>
<text x="60.6" y="61.6">PA0</text>
<text x="60.6" y="64.5">PA1</text>
<text x="120.4" y="64.5">PB3/PB4/PB5/PB6</text>
<text x="120.5" y="61.6">PB0/PB1/PB2/PA8</text>
<text x="145.3" y="60.4">15</text>
<text x="145.3" y="63.2">20</text>
<text x="52.7" y="68.9">10</text>
<text x="52.9" y="71.7">11</text>
<text x="54.1" y="66">9</text>
<text x="60.6" y="67.3">PA2</text>
<text x="60.6" y="70.1">PA3</text>
<text x="117" y="70.1">PB9/PC14-OSC32_IN</text>
<text x="130.6" y="67.3">PB7/PB8</text>
<text x="145.3" y="66">1</text>
<text x="145.3" y="68.9">2</text>
<text x="52.7" y="74.5">12</text>
<text x="52.7" y="77.3">13</text>
<text x="60.6" y="72.9">PA4</text>
<text x="60.6" y="75.8">PA5</text>
<text x="119.4" y="75.7">PC15-OSC32_OUT</text>
<text x="145.3" y="74.5">3</text>
<text x="52.7" y="80.2">14</text>
<text x="52.7" y="83">16</text>
<text x="60.6" y="78.6">PA6</text>
<text x="60.6" y="81.4">PA7</text>
<text x="133.7" y="81.4">NRST</text>
<text x="145.3" y="80.2">6</text>
<text x="52.7" y="85.8">17</text>
<text x="52.7" y="88.6">18</text>
<text x="60.6" y="84.2">PA11</text>
<text x="60.6" y="87">PA12</text>
<text x="60.6" y="89.9">PA13</text>
<text x="128" y="87">VDD/VDDA</text>
<text x="145.3" y="85.8">4</text>
<text x="52.7" y="91.5">19</text>
<text x="60.6" y="92.7">PA15/PA14-BOOT0</text>
<text x="128.5" y="92.7">VSS/VSSA</text>
<text x="145.3" y="91.5">5</text>
<text x="108.6" y="125.4">10</text>
<text x="108.6" y="131">8</text>
<text x="108.6" y="128.2">9</text>
<text x="38" y="136.7">1</text>
<text x="108.6" y="136.7">6</text>
<text x="108.6" y="133.9">7</text>
<text x="38" y="139.5">2</text>
<text x="38" y="142.3">3</text>
<text x="108.6" y="142.3">4</text>
<text x="108.6" y="139.5">5</text>
<text x="200.4" y="142.3">1</text>
<text x="208.2" y="142.3">3</text>
<text x="254.1" y="142.3">1</text>
<text x="261.8" y="142.3">3</text>
<text x="38" y="145.2">4</text>
<text x="38" y="148">5</text>
<text x="108.6" y="148">2</text>
<text x="108.6" y="145.2">3</text>
<text x="200.4" y="145.2">2</text>
<text x="208.2" y="145.2">4</text>
<text x="254.1" y="145.2">2</text>
<text x="261.8" y="145.2">4</text>
<text x="38" y="150.8">6</text>
<text x="38" y="153.6">7</text>
<text x="108.6" y="150.8">1</text>
<text x="38" y="156.4">8</text>
<text x="108.6" y="167.7">8</text>
<text x="38" y="173.4">1</text>
<text x="108.6" y="173.4">6</text>
<text x="108.6" y="170.6">7</text>
<text x="38" y="176.2">2</text>
<text x="38" y="179">3</text>
<text x="108.6" y="179">4</text>
<text x="108.6" y="176.2">5</text>
<text x="38" y="181.9">4</text>
<text x="38" y="184.7">5</text>
<text x="108.6" y="184.7">2</text>
<text x="108.6" y="181.9">3</text>
<text x="38" y="187.5">6</text>
<text x="108.6" y="187.5">1</text>
</g>
<text font-size="1.6" fill="#f57c10" x="23.6" y="33.4" transform="rotate(-90 23.6 33.4)">shield</text>
</svg>
